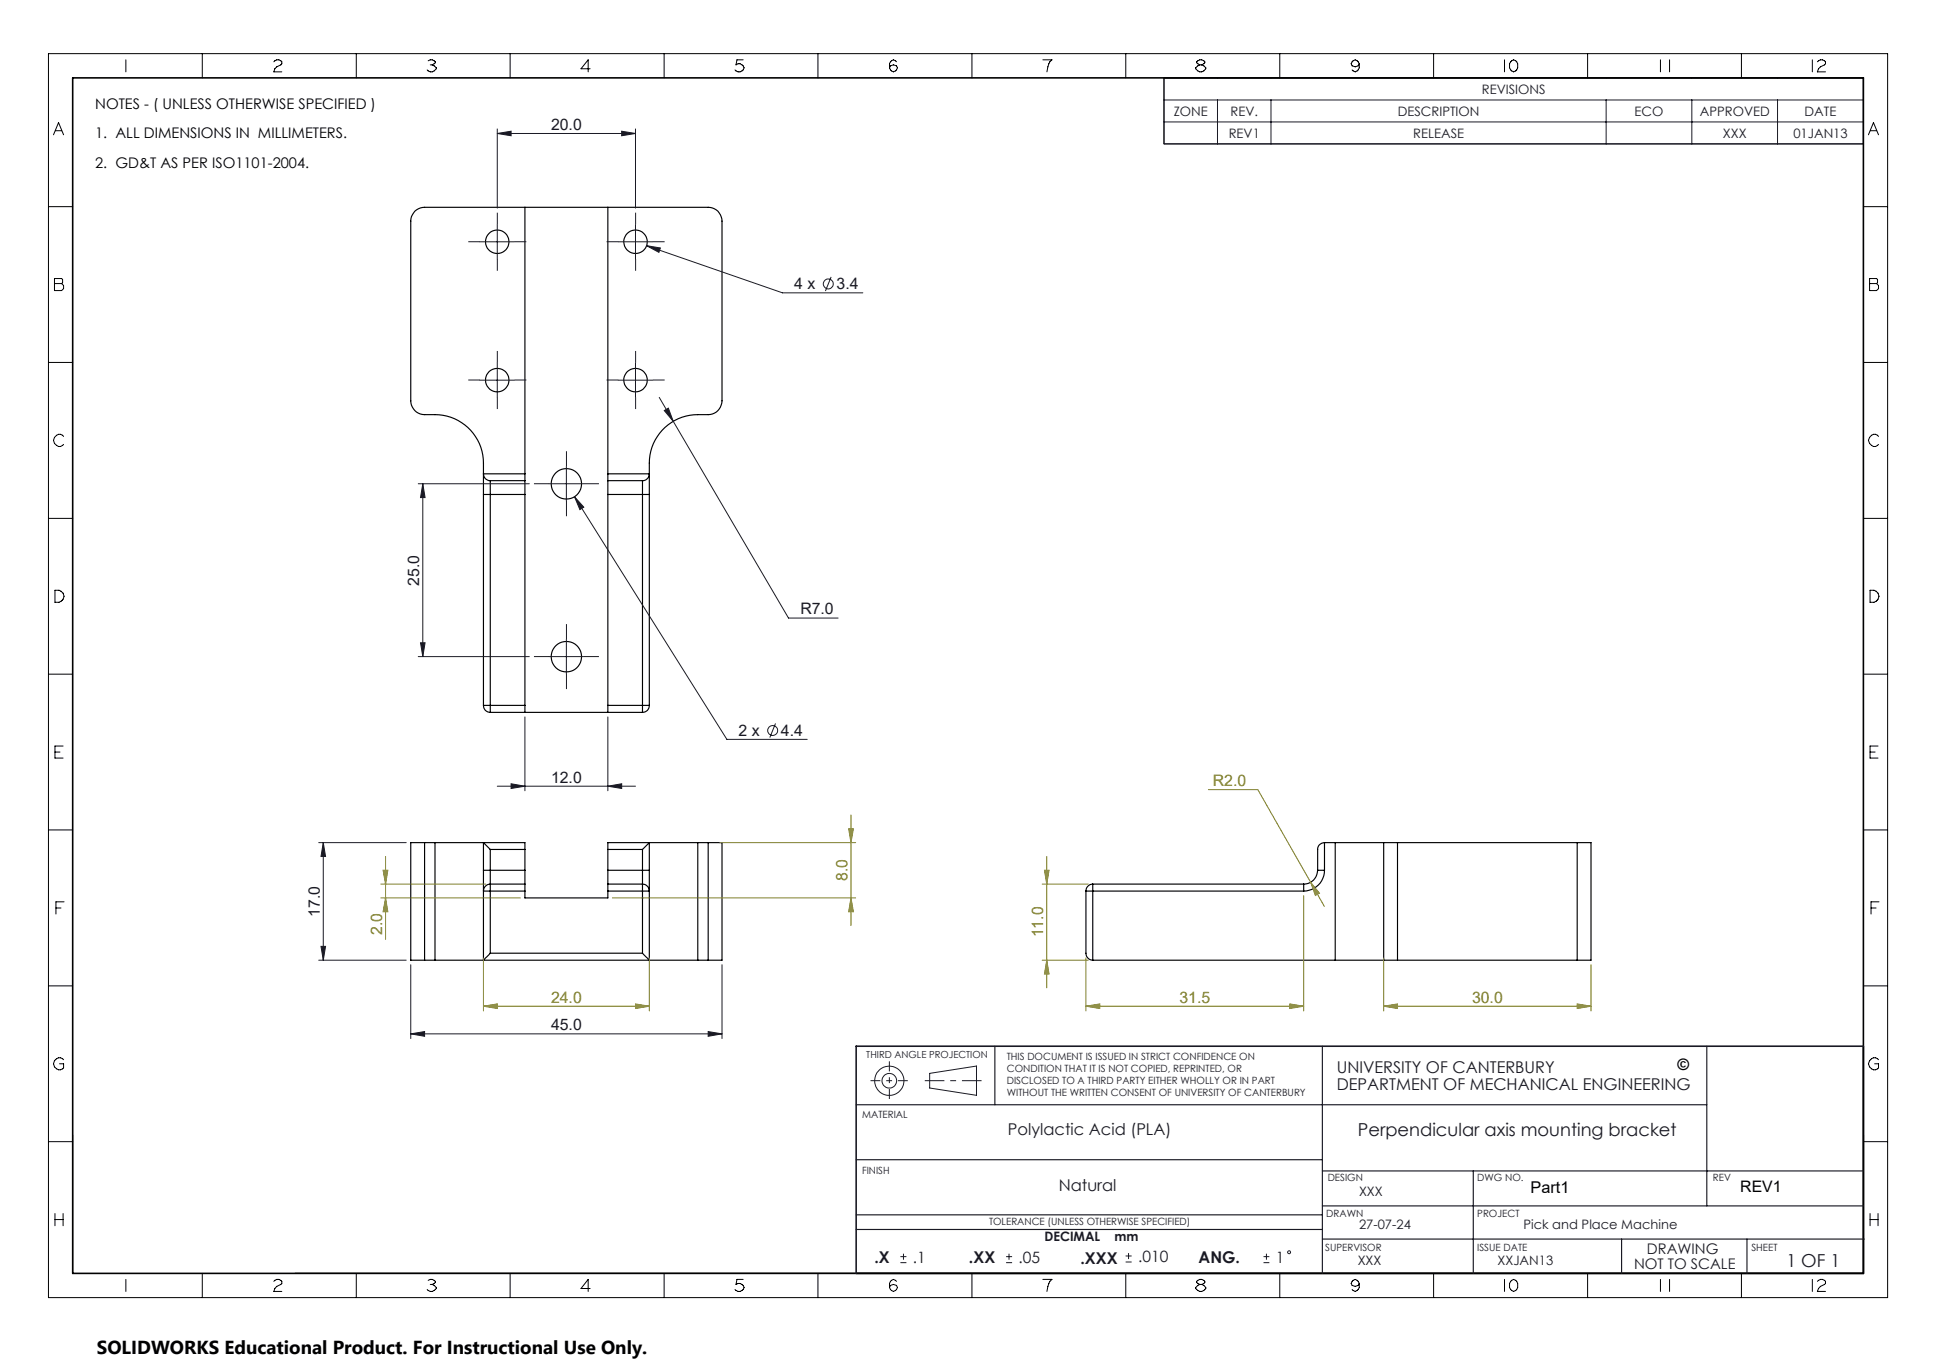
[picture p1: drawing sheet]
<svg xmlns="http://www.w3.org/2000/svg" width="420mm" height="297mm" viewBox="0 0 420 297" stroke-linecap="round" stroke-linejoin="round" font-family="sans-serif">
<g fill="none" stroke="#000" stroke-width=".25">
<path d="M113.9 45v57.8M131.9 45v57.8M104.9 102.8a11.9 11.9 0 0 0-2.2-8.8 10.5 10.5 0 0 0-8.3-4 6.2 6.2 0 0 1-3.6-.4l-.8-.5-.5-.8-.4-1.3v-39a2.95 2.95 0 0 1 3-3h61.5a2.95 2.95 0 0 1 3 3v39a3 3 0 0 1-3 3 11.8 11.8 0 0 0-8.7 2.2 10.5 10.5 0 0 0-4 8.3v2.3M104.9 102.8a1.45 1.45 0 0 0 1.5 1.5M104.9 107.3h1.5M104.9 102.8v4.5M104.9 107.3v45.7M104.9 102.8h9M106.4 104.3v3M106.4 107.3v45.7M106.4 104.3h7.5M106.4 107.3h7.5"/>
<path d="M113.9 102.8v1.5M113.9 104.3v3M113.9 107.3v45.7M131.9 102.8v1.5M131.9 104.3v3M131.9 107.3v45.7M131.9 102.8h9M131.9 104.3h7.5M131.9 107.3h7.5M139.4 107.3h1.5M139.4 104.3v3M139.4 107.3v45.7"/>
<path d="M140.9 102.8a1.49 1.49 0 0 1-1.5 1.5M140.9 102.8v4.5M140.9 107.3v45.7M104.9 153h1.5M104.9 153a1.45 1.45 0 0 0 1.5 1.5M106.4 153v1.5M106.4 153h7.5M106.4 154.5h33M113.9 153v1.5M131.9 153v1.5M131.9 153h7.5M139.4 153h1.5"/>
<path d="M139.4 153v1.5M140.9 153a1.45 1.45 0 0 1-1.5 1.5M92.1 182.8h-3v25.5h3M92.1 182.8h2.3M92.1 182.8v25.5M94.4 182.8h10.5M94.4 182.8v25.5M104.9 193.3h1.5M104.9 188.8h1.5M104.9 188.8v4.5M104.9 182.8l1.5 1.5M104.9 182.8h9v1.5"/>
<path d="M104.9 182.8v6M104.9 193.3v15M106.4 191.8a1.51 1.51 0 0 0-1.5 1.5M106.4 191.8v1.5M106.4 188.8v3M106.4 193.3h7.5M106.4 184.3v4.5M106.4 193.3v13.5M106.4 191.8h7.5M106.4 188.8h7.5M106.4 184.3h7.5M113.9 191.8v1.5"/>
<path d="M113.9 188.8v3M113.9 184.3v4.5M113.9 193.3v1.5h18v-1.5M131.9 191.8v1.5M131.9 188.8v3M131.9 193.3h7.5M131.9 184.3v4.5M131.9 191.8h7.5M131.9 188.8h7.5M131.9 184.3h7.5M139.4 191.8v1.5M139.4 193.3h1.5"/>
<path d="M139.4 191.8a1.51 1.51 0 0 1 1.5 1.5M139.4 188.8v3M139.4 188.8h1.5M139.4 184.3v4.5M139.4 193.3v13.5M140.9 188.8v4.5M140.9 182.8l-1.5 1.5M140.9 182.8h-9v1.5M140.9 182.8h10.5M140.9 182.8v6M140.9 193.3v15M151.4 182.8h2.2"/>
<path d="M151.4 182.8v25.5M153.6 182.8h3v25.5h-3M153.6 182.8v25.5M235.6 193.3h1.5M235.6 193.3v13.5a1.51 1.51 0 0 0 1.5 1.5M237.1 191.8v1.5M237.1 191.8a1.51 1.51 0 0 0-1.5 1.5M237.1 193.3h45.7M237.1 191.8h45.7M237.1 193.3v15M282.8 191.8v1.5M285.9 188.8h1.4"/>
<path d="M285.9 188.8a3 3 0 0 1-3.1 3M287.3 188.8a4.5 4.5 0 0 1-4.5 4.5M287.3 182.8a1.49 1.49 0 0 0-1.4 1.5v4.5M287.3 182.8h2.4M287.3 182.8v6M289.7 182.8h10.5M289.7 182.8v25.5M300.2 182.8h3M300.2 182.8v25.5M303.2 182.8h39M303.2 182.8v25.5M342.2 182.8h3v25.5h-3"/>
<path d="M342.2 182.8v25.5M92.1 208.3h2.3M94.4 208.3h10.5M104.9 208.3h36M106.4 206.8l-1.5 1.5M106.4 206.8h33M139.4 206.8l1.5 1.5M140.9 208.3h10.5M151.4 208.3h2.2M237.1 208.3h52.6M289.7 208.3h10.5M300.2 208.3h3"/>
<path d="M303.2 208.3h39"/>
<circle cx="107.9" cy="52.5" r="2.54"/>
<circle cx="137.9" cy="52.4" r="2.55"/>
<circle cx="107.9" cy="82.5" r="2.54"/>
<circle cx="137.9" cy="82.5" r="2.55"/>
<circle cx="122.9" cy="105" r="3.3"/>
<circle cx="122.9" cy="142.5" r="3.3"/>
</g>
<g fill="none" stroke="#191924" stroke-width=".22">
<path d="M252.5 16.9h151.7v14.3h-151.7zM107.9 29l3-.5v1zM107.9 28v17.2M107.9 29h30M134.9 28.5l3 .5-3 .5zM137.9 28v17.2M252.5 21.7h151.7M252.5 26.5h151.7M264.1 21.7v9.5M275.7 21.7v9.5M348.4 21.7v9.5M367 21.7v9.5"/>
<path d="M385.6 21.7v9.5M104.1 52.5h7.5M107.9 48.7v7.5M134.1 52.5h7.5M137.9 48.7v7.5M140.3 53.3l3 .5-.4 .9zM140.3 53.3l29.5 10.2h17.4M107.9 78.7v7.5M137.9 78.7v7.5M180.3 60.1l-1.2 3M104.1 82.5h7.5M134.1 82.5h7.5"/>
<path d="M143 86.2l28.1 47.9h10.7M144.1 89.1l.9-.6 1 2.9zM90.7 104.9h24.1M91.7 104.9l.5 3h-1zM91.7 104.9v37.5M119.1 104.9h7.5M122.9 101.2v7.5M124.6 107.8l2 2.2-.8 .6zM124.6 107.8l33.1 52.6h17.4M91.2 139.4h1l-.5 3zM122.9 138.7v7.5M90.7 142.4h24.1"/>
<path d="M113.9 155.5v16.1M119.1 142.4h7.5M131.9 155.5v16.1M168.2 156.9l-1.2 3.1M107.9 170.6h30M110.9 170l3 .6-3 .5zM131.9 170.6l3-.6v1.1zM69.1 182.8h19M70.1 182.8l.5 3h-1zM70.1 182.8v25.5M69.1 208.3h19M69.6 205.3h1l-.5 3z"/>
<path d="M89.1 209.3v16M156.6 209.3v16M89.1 224.3l3-.5v1zM89.1 224.3h67.5M153.6 223.8l3 .5-3 .5zM201.7 232.9l10.1-1.6v6.3l-10.1-1.6zM195.3 273.9h1.3M195.3 272.6h1.3M196 272v1.3M218.3 273.9h1.3M218.3 272.6h1.3M218.9 272v1.3"/>
<path d="M244.2 273.8h1.3M244.2 272.5h1.3M244.8 271.8v1.4M274.1 273.9h1.3M274.1 272.6h1.3M274.7 272v1.3"/>
<circle cx="179.7" cy="61.6" r="1.07"/>
<circle cx="167.6" cy="158.5" r="1.07"/>
<circle cx="192.9" cy="234.5" r="3.2"/>
<circle cx="192.9" cy="234.5" r="1.58"/>
<circle cx="279.7" cy="271.7" r=".32"/>
</g>
<g fill="none" stroke="#808000" stroke-width=".22">
<path d="M184.1 179.8h1l-.5 3zM184.6 176.8v24M262.1 171.3h10.8l11.4 20.1M82.6 191.8h22.8M82.6 194.8h30.3M83.1 188.8h1l-.5 3zM83.6 194.8l.5 3h-1zM83.6 185.8v18M132.9 194.8h52.7M156.1 182.8h29.5M184.6 194.8l.5 3h-1zM226.1 191.8h10"/>
<path d="M226.6 188.8h1l-.5 3zM227.1 185.8v28.5M282.8 194.3v25M284.3 191.4l1.9 2.4-.8 .5zM284.3 191.4l3 5.2M104.9 218.3l3-.5v1zM104.9 218.3h36M104.9 207.8v11.5M137.9 217.8l3 .5-3 .5zM140.9 207.8v11.5M226.1 208.3h10M227.1 208.3l.5 3h-1z"/>
<path d="M235.6 218.3l3-.5v1zM235.6 207.8v11.5M235.6 218.3h47.2M279.8 217.8l3 .5-3 .5zM300.2 218.3l3-.5v1zM300.2 218.3h45M300.2 207.8v11.5M342.2 217.8l3 .5-3 .5zM345.2 209.3v10"/>
</g>
<g fill="none" stroke="#000" stroke-width=".22">
<path d="M10.5 11.6h399v269.9h-399zM27.3 13v2.6M43.9 11.6v5.3M59.4 13.4a.92 .92 0 0 1 1-.4 .92 .92 0 0 1 .7 .8l-1.5 1.1-.2 .7h1.7M77.3 11.6v5.3M92.9 13.2a.96 .96 0 0 1 1.5 .4l-.6 .5M93.3 14.1h.5M93.8 14.1l.9 .6a1.11 1.11 0 0 1-.9 .9 1.11 1.11 0 0 1-1.1-.4M110.7 11.6v5.3M128 14.9h-2l1.6-1.9v2.6M144.1 11.6v5.3M161.2 13h-1.3l-.2 1.1a1.08 1.08 0 0 1 1.7 .6 1.11 1.11 0 0 1-.8 .9 1.11 1.11 0 0 1-1.1-.4"/>
<path d="M177.4 11.6v5.3M193.2 14.3l.6-.2 .7 .2a.87 .87 0 0 1-.7 1.3 .87 .87 0 0 1-.6-1.3zM194.5 13.4l-.2-.2a.87 .87 0 0 0-1.3 .6v.9M210.9 11.6v5.3M226.2 13h2a3.4 3.4 0 0 0-1.1 2.6M244.2 11.6v5.3M252.5 16.9h151.7v14.3h-151.7zM260.3 14.1l-.7-.5a.92 .92 0 0 1 .9-.6 .92 .92 0 0 1 .9 .6l-.7 .5M260.3 14.1l-.9 .6a1.11 1.11 0 0 0 1.1 .9 1.11 1.11 0 0 0 1.1-.9l-.9-.6M260.3 14.1h.4M277.6 11.6v5.3M293.3 13.4l.2-.2a.91 .91 0 0 1 1.4 .6l-.3 .5-.6 .2-.7-.2-.2-.5z"/>
<path d="M294.9 13.8v.9a.91 .91 0 0 1-1.4 .7l-.2-.2M311 11.6v5.3M326.4 13v2.6M327.7 13.4l.2-.2a.87 .87 0 0 1 1.3 .6v.9a.87 .87 0 0 1-1.3 .7l-.4-.7v-.9zM344.4 11.6v5.3M360.2 13v2.6M362.2 13v2.6M377.8 11.6v5.3M393.2 13v2.6M394.3 13.4a1.1 1.1 0 0 1 1.7 0v.4l-1.1 .7-.4 .4-.2 .7h1.7M11.6 29.2l1.1-2.6 1.1 2.6M12 28.4h1.4"/>
<path d="M405.3 29.2l1.1-2.6 1.1 2.6M405.8 28.4h1.3M10.5 44.8h5.3M404.2 44.8h5.3M10.5 78.6h5.3M11.8 60.4h1.6l.2 .2v.7l-.2 .2 .4 .4v.7l-.4 .4h-1.6zM11.8 61.5h1.6M404.2 78.6h5.3M405.6 60.4h1.5l.2 .2v.7l-.2 .2 .4 .4v.7l-.4 .4h-1.5zM405.6 61.5h1.5M13.8 94.7a1.29 1.29 0 0 0-2.1 .3 1.29 1.29 0 0 0 1 1.9h.4l.7-.5M407.5 94.7a1.25 1.25 0 0 0-1.9 .1 1.25 1.25 0 0 0 .4 1.8 .98 .98 0 0 0 1.5-.2"/>
<path d="M10.5 112.5h5.3M404.2 112.5h5.3M11.9 128.1a1.56 1.56 0 0 1 2 1.3 1.57 1.57 0 0 1-2 1.3zM405.7 128.1a1.51 1.51 0 0 1 1.9 1.3 1.55 1.55 0 0 1-1.9 1.3zM10.5 146.3h5.3M404.2 146.3h5.3M11.9 163.2h1.1M13.7 161.9h-1.8v2.6h1.8M405.7 163.2h1.1M407.4 161.9h-1.7v2.6h1.7M10.5 180.1h5.3M12.1 197h1.1"/>
<path d="M13.9 195.6h-1.8v2.7M404.2 180.1h5.3M405.9 197h1.1M407.6 195.6h-1.7v2.7M10.5 213.9h5.3M404.2 213.9h5.3M13.8 229.9a1.26 1.26 0 0 0-1.8 0 1.26 1.26 0 0 0 0 1.8 1.26 1.26 0 0 0 1.8 0v-.9h-.9M407.5 229.9a1.27 1.27 0 0 0-1.8 0 1.27 1.27 0 0 0 0 1.8 1.27 1.27 0 0 0 1.8 0v-.9h-.8M10.5 247.7h5.3M15.8 246.2v30M404.2 247.7h5.3M404.3 246.2v30h-340.3"/>
<path d="M11.9 263.3v2.6M11.9 264.6h1.8M13.7 263.3v2.6M27.3 277.6v2.6M43.9 276.3v5.2M59.4 278a.92 .92 0 0 1 1-.5 .92 .92 0 0 1 .7 .9l-1.1 .7-.4 .4-.2 .7h1.7M77.3 276.3v5.2M92.9 277.8a.95 .95 0 0 1 1.5 .4l-.6 .5M93.3 278.7h.5M93.8 278.7l.9 .6a1.14 1.14 0 0 1-2 .4M110.7 276.3v5.2M128 279.5h-2l1.6-1.9v2.6"/>
<path d="M144.1 276.3v5.2M161.2 277.6h-1.3l-.2 1.1a1.11 1.11 0 0 1 1.7 .6 1.11 1.11 0 0 1-.8 .9 1.11 1.11 0 0 1-1.1-.5M177.4 276.3v5.2M193.2 278.9l.6-.2 .7 .2a.87 .87 0 0 1-.7 1.3 .87 .87 0 0 1-.6-1.3zM194.5 278l-.2-.2a.87 .87 0 0 0-1.3 .6v.9M210.9 276.3v5.2M226.2 277.6h2a3.6 3.6 0 0 0-1.1 2.6M244.2 276.3v5.2M260.3 278.7l-.9 .6a1.12 1.12 0 0 0 1.1 .9 1.12 1.12 0 0 0 1.1-.9l-.4-.4-.5-.2M260.3 278.7h.4M260.3 278.7l-.7-.5a.91 .91 0 0 1 .9-.7 .91 .91 0 0 1 .9 .7l-.7 .5M277.6 276.3v5.2"/>
<path d="M293.3 278l.2-.2a.91 .91 0 0 1 1.4 .6l-.3 .5-.6 .2-.7-.2-.2-.5zM294.9 278.4v.9a.89 .89 0 0 1-.7 .7 .89 .89 0 0 1-.9-.3M311 276.3v5.2M326.4 277.6v2.6M327.7 278l.2-.2a.87 .87 0 0 1 1.3 .6v.9a.88 .88 0 0 1-.8 .9 .88 .88 0 0 1-.9-.9v-.9zM344.4 276.3v5.2M360.2 277.6v2.6M362.2 277.6v2.6M377.8 276.3v5.2M393.2 277.6v2.6M394.3 278a1.1 1.1 0 0 1 1.7 0v.4l-1.1 .7-.4 .4-.2 .7h1.7M405.7 264.6h1.7"/>
<path d="M405.7 263.3v2.6M407.4 263.3v2.6"/>
</g>
<g fill="none" stroke="#191924" stroke-width=".22" stroke-dasharray="15.2 1.3 1.3 1.3" stroke-linecap="butt">
<path d="M104.1 52.4h-2.5M107.9 48.7v-2.6M107.9 56.2v2.5M111.6 52.4h2.6M134.1 52.4h-2.5M137.9 48.7v-2.6M137.9 56.2v2.5M141.6 52.4h2.6M107.9 78.7v-2.6M137.9 78.7v-2.6M104.1 82.4h-2.5M107.9 86.2v2.5"/>
<path d="M111.6 82.4h2.6M134.1 82.4h-2.5M137.9 86.2v2.5M141.6 82.4h2.6M119.1 104.9h-3.3M122.9 101.2v-3.3M122.9 108.7v3.3M126.6 104.9h3.3M122.9 138.7v-3.3M119.1 142.4h-3.3M122.9 146.2v3.3M126.6 142.4h3.3"/>
</g>
<path d="M200.6 234.5h12.3" fill="none" stroke="#191924" stroke-width=".22" stroke-dasharray="15.2 1.3 1.3 1.3" stroke-dashoffset="11" stroke-linecap="butt"/>
<path d="M188.8 234.5h8.1M192.9 230.3v8.1" fill="none" stroke="#191924" stroke-width=".22" stroke-dasharray="15.2 1.3 1.3 1.3" stroke-dashoffset="13.1" stroke-linecap="butt"/>
<path d="M15.8 16.9h388.4v259.4h-388.4z" fill="none" stroke="#000" stroke-width=".35"/>
<g fill="none" stroke="#191924" stroke-width=".25">
<path d="M185.7 239.7h184.6M215.8 227v12.7M286.9 227v49.3M370.3 227v34.6M185.7 251.6h101.2M286.9 254h117.3M319.6 254v22.3M185.7 263.6h101.2M185.7 266.7h101.2M286.9 261.6h117.3M286.9 268.8h117.6M351.8 268.8v7.5"/>
<path d="M379 268.8v7.5"/>
</g>
<path d="M404.2 227h-218.5v49.3" fill="none" stroke="#191924" stroke-width=".35"/>
<g fill="#808000">
<path d="M284.3 191.4l1.1 2.9 .8-.5zM235.6 218.3l3-.5v1zM279.8 217.8l3 .5-3 .5z"/>
<path d="M300.2 218.3l3-.5v1zM342.2 217.8l3 .5-3 .5z"/>
<path d="M83.1 188.8h1l-.5 3zM83.6 194.8l.5 3h-1zM184.1 179.8h1l-.5 3zM184.6 194.8l.5 3h-1zM226.6 188.8h1l-.5 3zM227.1 208.3l.5 3h-1z"/>
<path d="M104.9 218.3l3-.5v1zM137.9 217.8l3 .5-3 .5z"/>
</g>
<g fill="#191924">
<path d="M89.1 224.3l3-.5v1zM153.6 223.8l3 .5-3 .5zM107.9 29l3-.5v1zM134.9 28.5l3 .5-3 .5zM144.1 89.1l1.9 2.3-1-2.9zM140.3 53.3l2.6 1.4 .4-.9zM124.6 107.8l1.2 2.8 .8-.6z"/>
<path d="M69.6 205.3h1l-.5 3zM70.1 182.8l.5 3h-1z"/>
<path d="M91.7 104.9l.5 3h-1zM91.2 139.4h1l-.5 3z"/>
<path d="M110.9 170l3 .6-3 .5zM131.9 170.6l3-.6v1.1z"/>
</g>
<text font-size="4.1" x="21" y="293.7">SOLIDWORKS Educational Product. For Instructional Use Only.</text>
<g font-size="3.9" fill="#191924">
<text x="294.6" y="246.5">Perpendicular axis mounting bracket</text>
<text x="387.5" y="274.9">1 OF 1</text>
</g>
<g font-size="3.5" fill="#191924">
<text x="290" y="232.9">UNIVERSITY OF CANTERBURY</text>
<text x="290" y="236.4">DEPARTMENT OF MECHANICAL ENGINEERING</text>
<text x="218.7" y="246.2">Polylactic Acid (PLA)</text>
<text x="229.7" y="258.4">Natural</text>
<text x="189.7" y="273.9">.X</text>
<text x="210.2" y="273.9">.XX</text>
<text x="234.4" y="274.2">.XXX</text>
<text x="260" y="273.9">ANG.</text>
</g>
<text font-size="3.5" x="332" y="258.9">Part1</text>
<g font-size="3.4" fill="#191924">
<text x="119.5" y="28.2">20.0</text>
<text x="172.3" y="62.7">4 x</text>
<text x="181.5" y="62.7">3.4</text>
<text x="91" y="127" transform="rotate(-90 91 127)">25.0</text>
<text x="173.6" y="133.3">R7.0</text>
<text x="160.2" y="159.6">2 x</text>
<text x="169.4" y="159.6">4.4</text>
<text x="119.5" y="169.8">12.0</text>
<text x="69.4" y="198.9" transform="rotate(-90 69.4 198.9)">17.0</text>
<text x="119.5" y="223.5">45.0</text>
<text x="198" y="273.9">.1</text>
<text x="221" y="273.9">.05</text>
<text x="246.9" y="273.8">.010</text>
<text x="276.8" y="273.9">1</text>
</g>
<g font-size="3.4" fill="#808000">
<text x="263.1" y="170.5">R2.0</text>
<text x="183.9" y="191.2" transform="rotate(-90 183.9 191.2)">8.0</text>
<text x="82.9" y="202.8" transform="rotate(-90 82.9 202.8)">2.0</text>
<text x="226.3" y="203.4" transform="rotate(-90 226.3 203.4)">11.0</text>
<text x="119.5" y="217.5">24.0</text>
<text x="255.9" y="217.5">31.5</text>
<text x="319.3" y="217.5">30.0</text>
</g>
<g font-size="3.4">
<text x="363.9" y="232.1">©</text>
<text x="377.5" y="258.7">REV1</text>
</g>
<g font-size="3.2">
<text x="20.7" y="23.7">NOTES - ( UNLESS OTHERWISE SPECIFIED )</text>
<text x="20.7" y="30">1. ALL DIMENSIONS IN MILLIMETERS.</text>
<text x="20.7" y="36.4">2. GD&amp;T AS PER ISO1101-2004.</text>
</g>
<g font-size="3.2" fill="#191924">
<text x="354.5" y="275.2">NOT TO SCALE</text>
<text x="357.3" y="272.1">DRAWING</text>
</g>
<g font-size="2.8" fill="#191924">
<text x="321.5" y="20.4">REVISIONS</text>
<text x="254.6" y="25.1">ZONE</text>
<text x="266.6" y="29.9">REV1</text>
<text x="267" y="25.1">REV.</text>
<text x="303.3" y="25.1">DESCRIPTION</text>
<text x="306.6" y="29.9">RELEASE</text>
<text x="354.6" y="25.1">ECO</text>
<text x="368.8" y="25.1">APPROVED</text>
<text x="373.8" y="29.9">XXX</text>
<text x="389.1" y="29.9">01JAN13</text>
<text x="391.5" y="25.1">DATE</text>
<text x="294.8" y="259.5">XXX</text>
<text x="226.6" y="269.3">DECIMAL</text>
<text x="241.8" y="269.3">mm</text>
<text x="294.8" y="266.6">27-07-24</text>
<text x="330.5" y="266.6">Pick and Place Machine</text>
<text x="294.5" y="274.4">XXX</text>
<text x="324.9" y="274.5">XXJAN13</text>
</g>
<g font-size="2.2" fill="#191924">
<text x="218.4" y="229.9">THIS DOCUMENT IS ISSUED IN STRICT CONFIDENCE ON</text>
<text x="218.4" y="232.5">CONDITION THAT IT IS NOT COPIED, REPRINTED, OR</text>
<text x="218.4" y="235.2">DISCLOSED TO A THIRD PARTY EITHER WHOLLY OR IN PART</text>
<text x="218.4" y="237.8">WITHOUT THE WRITTEN CONSENT OF UNIVERSITY OF CANTERBURY</text>
<text x="187" y="242.6">MATERIAL</text>
<text x="187" y="254.6">FINISH</text>
<text x="288" y="256.2">DESIGN</text>
<text x="320.5" y="256.2">DWG NO.</text>
<text x="371.6" y="256.2">REV</text>
<text x="214.6" y="265.8">TOLERANCE (UNLESS OTHERWISE SPECIFIED)</text>
<text x="287.7" y="264">DRAWN</text>
<text x="320.5" y="264">PROJECT</text>
<text x="287.5" y="271.4">SUPERVISOR</text>
<text x="320.5" y="271.4">ISSUE DATE</text>
<text x="380" y="271.4">SHEET</text>
</g>
<text font-size="2.1" fill="#191924" x="187.9" y="229.6">THIRD ANGLE PROJECTION</text>
</svg>
